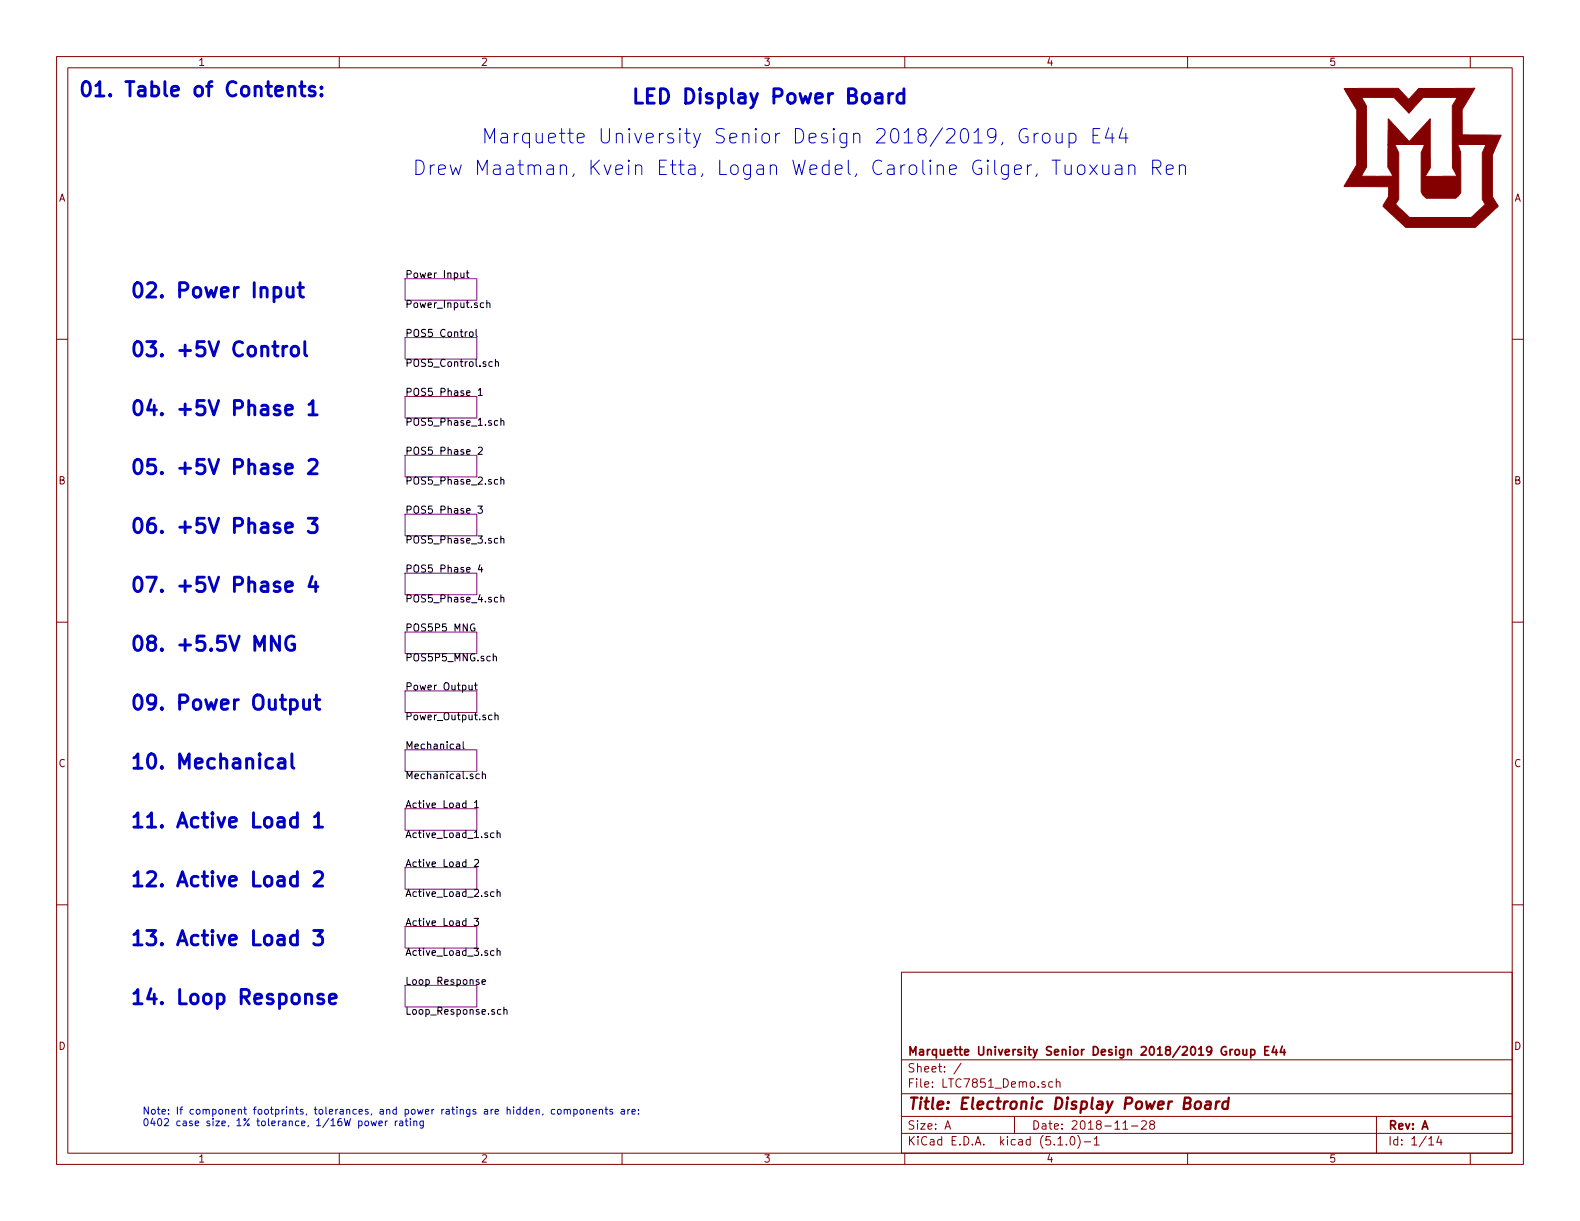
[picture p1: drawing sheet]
<svg xmlns="http://www.w3.org/2000/svg" width="279mm" height="216mm" viewBox="0 0 279 216" stroke-linecap="round" stroke-linejoin="round" font-family="sans-serif">
<g fill="none" stroke="#840000" stroke-width=".18">
<path d="M10 10h259.4v195.9h-259.4zM12 12h255.4v191.9h-255.4zM60 10v2M110 10v2M160 10v2M210 10v2M260 10v2M10 60h2M267.4 60h2M10 110h2M267.4 110h2M10 160h2"/>
<path d="M267.4 160h2M159.4 171.9h108v32h-108zM159.4 197.4h108M159.4 193.4h108M159.4 187.4h108M167.1 199.7l.5-1.5 .5 1.5M167.2 199.2h.8M170 188l-1.3 1.9M179.4 197.4v3M184.8 191.3a.37 .37 0 0 0-.6 .2l.1 .2 .5 .1 .1 .2-.2 .3-.5-.1M186.2 191.3h-.5l-.3 .2 .2 .7h.6M186.8 191.4l.1-.1a.37 .37 0 0 1 .6 .2v.8"/>
<path d="M186.8 190.8v1.5M198.6 199.7h.8M200.1 199.1h1.1M201.9 198.3l.2-.1h.3l.3 .1v.3v.2l-.9 .9h.9M203.6 198.8l-.3-.3 .1-.2 .2-.1h.4l.2 .3-.1 .2-.6 .2a.48 .48 0 0 0-.1 .6l.2 .2 .5-.2a.48 .48 0 0 0-.1-.6l-.1-.1M243.4 197.4v6.5M60 203.9v2M110 203.9v2M159.4 200.4h108M160 203.9v2M187.1 202.5h.8M188.6 202.3v.2"/>
<path d="M189.4 201.1l.3-.1a.94 .94 0 0 1 0 1.5 .82 .82 0 0 1-.3-1.4zM190.6 200.8a1.71 1.71 0 0 1 0 2.2M191.7 201.9h1.2M193.5 201.4l.4-.4v1.5M193.5 202.5h.9M210 203.9v2M252.7 201.4l.4-.4v1.5M252.7 202.5h.8M254.5 200.9l-.4 1.1h.9M254.8 201.5v1M260 203.9v2"/>
</g>
<path d="M211.5 194.9a.54 .54 0 0 1 .5-.1 .54 .54 0 0 1 .4 .3l-.1 .6a.56 .56 0 0 1-.5 .4 .56 .56 0 0 1-.5-.4zM213.3 194.8h.7v1.3M214.1 195.2l-.7 .1a.4 .4 0 0 0-.3 .4 .4 .4 0 0 0 .2 .4l.7-.1M215.1 194.8l-.2 1.3M215.7 194.8a.54 .54 0 0 0-.6 .3M217.2 194.8a.68 .68 0 0 0-1 .3v.8l.3 .2 .5-.1M217.3 194.1l-.3 2" fill="none" stroke="#840000" stroke-width=".41"/>
<path d="M218 185.6l-.5 .3M218.5 185.7l.2-.1 .4 .1v.7l-.2 .2-.4-.2zM219.8 185.6v.8a.37 .37 0 0 0 .6 0M220.4 185.6v1M221.2 185.6h.4l.3 .3-.1 .5-.2 .2-.4-.1M221.2 185.6v1.5M223.7 185.8h.5M224.4 185.1h-.7v1.5h.7M225.3 185l-.4 1.1h1M225.7 185.6v1M226.7 185l-.3 1.1h.9M227.1 185.6v1" fill="none" stroke="#840000" stroke-width=".3"/>
<g fill="none" stroke="#840084" stroke-width=".18">
<path d="M71.6 49.3h12.7v3.8h-12.7zM71.6 59.7h12.7v3.8h-12.7zM71.6 70.1h12.7v3.8h-12.7zM71.6 80.5h12.7v3.8h-12.7zM71.6 90.9h12.7v3.8h-12.7zM71.6 101.3h12.7v3.9h-12.7zM71.6 111.8h12.7v3.8h-12.7zM71.6 122.2h12.7v3.8h-12.7zM71.6 132.6h12.7v3.8h-12.7zM71.6 143h12.7v3.8h-12.7zM71.6 153.4h12.7v3.8h-12.7zM71.6 163.8h12.7v3.8h-12.7z"/>
<path d="M71.6 174.2h12.7v3.9h-12.7z"/>
</g>
<g fill="none" stroke="#000" stroke-width=".18">
<path d="M81.5 48.3l.1 .7 .3 .1 .1-.1M82 48.3v.8M82.4 48.3h.5M82.6 47.8v1.1l.3 .2M83.1 58.7h.3l.2 .1 .1 .5-.2 .2h-.3l-.1-.1-.1-.5zM84.2 58.2v1.1l.2 .2M85.5 53.6l-.3-.1-.3 .3 .2 .5h.4M86.1 53.7l.2-.2 .3 .1v.8M86.1 53.1v1.3M84.6 69l.3-.3v1.2M84.6 79.2l.5-.1 .2 .3-.1 .2-.7 .7h.8M84.6 69.9h.7"/>
<path d="M87 64h-.3l-.3 .2 .2 .5h.4M87.6 64.1l.2-.1h.3v.8M87.6 63.5v1.3M88.6 74.5l.1-.1h.4v.8M88.6 73.9v1.3M84.5 89.5h.8l-.4 .5 .3 .1v.5l-.1 .2-.6-.2M84.9 99.8l-.3 .9h.8M88.6 84.9l.1-.1h.4v.8M88.6 95.3l.1-.1 .4 .1v.7M88.6 84.4v1.2M88.6 94.8v1.2M83.9 110.4a.59 .59 0 0 0-.7 .6 .59 .59 0 0 0 .7 .5l.1-.5h-.3"/>
<path d="M85.2 100.3v.9M87.2 116.2l.2-.2 .3 .1 .1 .8M88.6 105.7l.1-.1 .4 .1v.8M88.6 105.2v1.3M80.8 131.6h.5v.8M81.3 131.9h-.4l-.2 .2 .2 .3h.4M81.9 131.1v1.1l.2 .2M82.9 121.2l.1 .7 .3 .1 .2-.1M83.5 121.2v.8M83.9 121.2h.5M84.1 120.7v1.1l.3 .2M84.8 136.9h-.4l-.2 .2 .1 .5h.5"/>
<path d="M85.3 137l.2-.1h.3l.1 .8M85.3 136.4v1.3M87 126.5l-.4-.1-.2 .3 .1 .5h.5M87.5 126.6l.2-.2 .3 .1 .1 .8M87.5 126v1.3M83.9 141.9l.4-.3v1.2M83.9 152.1l.5-.1 .2 .3v.2l-.8 .7h.8M83.9 142.8h.7M87.4 147.3h-.4l-.3 .2 .2 .6h.5M87.4 157.7h-.4l-.3 .2 .2 .6h.5M87.9 147.4l.2-.1h.3v.8M87.9 157.8l.2-.1h.3v.8"/>
<path d="M87.9 146.8v1.3M87.9 157.3v1.2M83.8 162.4h.8l-.4 .5 .4 .1v.5l-.2 .2-.6-.2M84.7 173.3l-.3-.1-.2 .2 .1 .2 .4 .1v.3h-.5M85.2 173.6l.7-.1-.1-.2-.4-.1-.2 .2 .1 .6h.5M87.4 168.1h-.4l-.3 .2 .2 .6h.5M87.9 168.2l.2-.1h.3v.8M87.9 167.7v1.2M88.6 178.6l-.4-.1-.2 .2 .1 .6h.5M89.1 178.6l.2-.1 .3 .1 .1 .7M89.1 178.1v1.2"/>
</g>
<g fill="none" stroke="#0000c2" stroke-width=".51">
<path d="M51.1 15.5a.63 .63 0 0 1 1 .1v1.4M53 15.3h.9M53.3 14.4v2.2l.2 .2 .4 .2M55.7 15.4a.62 .62 0 0 0-1 .2l.1 .4 .9 .2 .1 .3-.1 .3-.3 .2-.7-.2M56.8 16.7l.2 .1-.2 .2-.1-.2 .1-.1v.3M56.8 15.4l.2 .1-.2 .1-.1-.1 .1-.1v.2M154.9 16.7l.2-.2 .8 .2 .1 .2v1.3M156 17.1l-.3 .2h-.6a.5 .5 0 0 0-.4 .5 .5 .5 0 0 0 .4 .4h.6l.3-.1M157.2 16.5v1.7M157.9 16.5a.69 .69 0 0 0-.7 .5M159.8 16.7l-.7-.2-.5 .5v.8l.3 .3 .2 .1 .7-.1M159.8 15.7v2.5"/>
<path d="M50.7 50.8v1.3l.2 .3a.66 .66 0 0 0 .9-.1M51.8 50.8v1.7M52.7 50.8h1M53.1 50v2.1l.1 .3 .5 .1M50 61.2v1.7M50.5 72.5l1.2-.2-.1-.5-.7-.1-.3 .1-.1 .2 .1 1.2 .3 .2 .7-.2M50.7 61.2a.64 .64 0 0 0-.7 .5M51.7 61.4a.69 .69 0 0 1 1.1 .3v.8a.68 .68 0 0 1-.7 .5 .68 .68 0 0 1-.6-.5v-.8zM53.9 60.4v2.2l.4 .3M54.6 71.5l.3-.1 .4-.6v2.6M54.6 73.4h1.5M50.5 82.9l1.2-.2-.1-.5-.7-.1-.3 .1-.1 .2 .1 1.2 .3 .2 .7-.2"/>
<path d="M50.5 93.3l1.2-.2-.1-.5-.7-.1-.3 .1-.1 .2 .1 1.3 .3 .1 .7-.1M54.5 91.6h1.6l-.9 1a.73 .73 0 0 1 .9 .5v.6l-.5 .5h-.7l-.4-.3M54.6 81.5l.4-.3h.6a.64 .64 0 0 1 .5 .7l-.1 .4-1.5 1.5h1.6M49.4 112.5v2.5l-1.4-2.5v2.5M50.5 103.7l1.2-.2-.1-.5-.7-.1-.3 .1-.1 .3 .1 1.2 .3 .1 .7-.1M52 112.6a1.04 1.04 0 0 0-1.2 .2 1.04 1.04 0 0 0-.3 1.1 .95 .95 0 0 0 .5 1 .95 .95 0 0 0 1.1-.1v-.9h-.5M55.2 101.9l-.6 1.8h1.6M55.8 102.9v1.7M49.3 134.3l.3-.2 .7 .2 .1 .2v1.3M50.4 134.7l-.8 .2a.49 .49 0 0 0-.4 .5 .49 .49 0 0 0 .4 .4l.8-.1M51.6 133.3v2.2l.1 .2 .3 .1M53.7 123.7l.1 1.6a.66 .66 0 0 0 .9-.1"/>
<path d="M54.7 123.7v1.7M55.6 123.7h1M56 122.9v2.1l.1 .3 .5 .1M52.6 144.7l-.8-.1-.4 .4v.8l.2 .3 .2 .2 .8-.2M52.6 143.7v2.6M55.6 144.4l.2-.1 .5-.6v2.6M55.6 154.4l.4-.3h.6a.64 .64 0 0 1 .4 .7l-.1 .4-1.4 1.5h1.5M55.6 146.3h1.4M55.5 164.5h1.5l-.8 1a.72 .72 0 0 1 .8 .5v.6l-.4 .5h-.8l-.3-.3M57.2 175.9a.62 .62 0 0 0-1 .2l.1 .4 .9 .3 .1 .2-.1 .4-.3 .1-.7-.1M58.2 176.6l1.3-.2-.2-.5-.7-.1-.4 .3v1l.2 .3 .2 .1 .7-.1"/>
</g>
<g fill="none" stroke="#0000c2" stroke-width=".18">
<path d="M181.7 22.9a.98 .98 0 0 0-1 0 .98 .98 0 0 0-.5 .9 1.09 1.09 0 0 0 .3 1.2 1.09 1.09 0 0 0 1.2 .1l.1-.9h-.5M182.9 23.6v1.7M183.6 23.6a.69 .69 0 0 0-.7 .5M184.5 23.8a.69 .69 0 0 1 .6-.2 .69 .69 0 0 1 .6 .5v.7a.7 .7 0 0 1-.7 .5 .7 .7 0 0 1-.7-.5v-.7zM186.8 23.6l.1 1.5a.66 .66 0 0 0 .9-.1M187.8 23.6v1.7M188.3 29.2v1.3l.2 .2a.66 .66 0 0 0 .9-.1M189.1 23.7l.7-.1 .5 .5v.7l-.3 .3-.2 .2-.7-.2M189.1 23.6v2.5M189.4 29.2v1.7M190.7 29.4a.67 .67 0 0 1 .6-.3 .67 .67 0 0 1 .5 .5v.8a.68 .68 0 0 1-.6 .5 .68 .68 0 0 1-.7-.5v-.8zM192.7 29.2l1.3 1.7"/>
<path d="M193.3 23.9h.8M194 29.2l-1.3 1.7M194.5 22.7h-1.2v2.6h1.2M195 29.2v1.3l.1 .2a.66 .66 0 0 0 1-.1M196.1 22.6l-.6 1.8h1.5M196.1 29.2v1.7M196.7 23.6v1.7M197.3 29.3l.2-.1 .8 .1 .1 .2v1.4M198.4 29.8l-.3 .1h-.6a.5 .5 0 0 0-.3 .5 .5 .5 0 0 0 .3 .5h.6l.3-.2M198.5 22.6l-.6 1.8h1.6M199.1 23.6v1.7M199.6 29.4a.63 .63 0 0 1 1.1 .1v1.4"/>
<path d="M199.6 29.2v1.7M203.8 29.6h1a.68 .68 0 0 0 .5-.6 .68 .68 0 0 0-.5-.7h-1v2.6M204.4 29.6l.9 1.3M206.2 30l1.3-.2-.2-.5-.7-.1-.4 .3v1l.2 .2 .2 .2 .7-.2M208.6 29.4a.61 .61 0 0 1 1 .1v1.4M208.6 29.2v1.7M64.6 198.3l.3-.1 .2 .1v.7l-.3 .1-.3-.3zM65.6 198.2l.3 .9 .2-.6 .2 .6 .3-.9M67 198.6l.6-.1-.1-.2-.3-.1-.2 .2 .1 .6h.4M68.1 198.2v.9M68.5 198.2l-.4 .3M69.9 198.2v.9"/>
<path d="M70.3 198.2l-.4 .3M70.7 198.3h.5v.8M71.2 198.5l-.4 .1-.2 .2 .1 .2h.5M71.7 198.2h.4M71.8 197.8v1.1l.3 .2M72.6 198.2v.9M73.2 198.3l.2-.1 .3 .1v.8M73.2 198.2v.9M74.9 198.2l-.1 1.2-.2 .1-.3-.1M74.9 198.3l-.4-.1-.3 .3 .2 .5h.5M96 197l-.1 .2M98.1 196.2h-.4l-.2 .2 .1 .6h.5"/>
<path d="M98.7 196.2h.3l.2 .2-.1 .6h-.3l-.2-.1zM99.8 196.3l.1-.1h.4v.8M99.8 196.2v.8M100.3 196.3l.2-.1h.3l.1 .8M101.5 196.2h.3l.3 .2-.1 .6h-.5M101.5 196.2v1.2M102.7 196.2h.3l.2 .1v.5l-.1 .2h-.3l-.2-.1zM103.8 196.3l.2-.1h.2l.1 .8M103.8 196.2v.8M104.9 196.6l.6-.1-.1-.3h-.4l-.1 .1v.7h.5M106 196.3l.2-.1h.3l.1 .8M106 196.2v.8"/>
<path d="M107 196.2h.5M107.2 195.7v1.1l.3 .2M108.3 196.2h-.3l-.2 .1 .1 .2 .4 .1v.4h-.5M109.9 196.2h.5v.8M110.4 196.5h-.4l-.2 .2 .1 .3h.5M111 196.2v.8M111.4 196.2l-.4 .2M111.8 196.6l.5-.1v-.3h-.4l-.1 .1v.7h.5M112.9 196.9v.1M112.9 196.2v.1"/>
</g>
<path d="M237.7 15.6h9.6l1.8 2 1.8-2h9.9l-2.3 3.8 .1 4.5h6.9l-1.6 3.5v7.4l1 1.6-4 3.8h-12.3l-4-3.8 .9-1.6 .1-1.8h-7.9l1.1-1.9h7.5l-.9-1.6v-3.9h1.3l.6 1.4v8.3l-.5 .8 2.5 2.4h10.9l2.5-2.4-.6-.8v-8.3l.7-1.4h-5l.5 1.3v7.1l-.9 1.1h-5.2l-.7-.7-.2-.5v-6.9l.6-1.4h-6.5l.1-4.6 3.7 4 3.7-4v8.7l-.9 1.5 5.7-.1-.9-1.4v-11l.9-1.5h-6l-2.6 2.8-2.6-2.8h-5.7l.8 1.5 .1 10.8-1 1.6h-1.9l1.1-1.9v-9.8z" fill="#840000" stroke="#840000" stroke-width=".18"/>
<g font-size="3.5" fill="#0000c2">
<text x="13.7" y="17.1">01. Table of Contents:</text>
<text x="111.5" y="18.4">LED Display Power Board</text>
<text x="85.1" y="25.4">Marquette University Senior Design 2018/2019, Group E44</text>
<text x="72.9" y="31">Drew Maatman, Kvein Etta, Logan Wedel, Caroline Gilger, Tuoxuan Ren</text>
<text x="22.9" y="52.7">02. Power Input</text>
<text x="22.9" y="63.1">03. +5V Control</text>
<text x="22.9" y="73.5">04. +5V Phase 1</text>
<text x="22.9" y="83.9">05. +5V Phase 2</text>
<text x="22.9" y="94.3">06. +5V Phase 3</text>
<text x="22.9" y="104.7">07. +5V Phase 4</text>
<text x="22.9" y="115.1">08. +5.5V MNG</text>
<text x="22.9" y="125.6">09. Power Output</text>
<text x="22.9" y="136">10. Mechanical</text>
<text x="22.9" y="146.4">11. Active Load 1</text>
<text x="22.9" y="156.8">12. Active Load 2</text>
<text x="22.9" y="167.2">13. Active Load 3</text>
<text x="22.9" y="177.6">14. Loop Response</text>
</g>
<text font-size="2.8" fill="#840000" x="160.4" y="196.2">Title: Electronic Display Power Board</text>
<g font-size="2.1" fill="#840000">
<text x="160.4" y="189.6">Sheet: /</text>
<text x="160.4" y="186.6">Marquette University Senior Design 2018/2019 Group E44</text>
<text x="160.4" y="192.3">File: LTC7851_Demo.sch</text>
<text x="160.4" y="202.5">KiCad E.D.A. kicad (5.1.0)-1</text>
<text x="160.4" y="199.7">Size: A</text>
<text x="182.4" y="199.7">Date: 2018-11-28</text>
<text x="245.4" y="199.7">Rev: A</text>
<text x="245.4" y="202.5">Id: 1/14</text>
</g>
<g font-size="1.8" fill="#840000">
<text x="35" y="11.6">1</text>
<text x="85" y="11.6">2</text>
<text x="135" y="11.6">3</text>
<text x="185" y="11.6">4</text>
<text x="235" y="11.6">5</text>
<text x="10.4" y="35.6">A</text>
<text x="267.8" y="35.6">A</text>
<text x="10.4" y="85.6">B</text>
<text x="267.8" y="85.6">B</text>
<text x="10.4" y="135.6">C</text>
<text x="267.8" y="135.6">C</text>
<text x="10.4" y="185.6">D</text>
<text x="267.8" y="185.6">D</text>
<text x="35" y="205.5">1</text>
<text x="85" y="205.5">2</text>
<text x="135" y="205.5">3</text>
<text x="185" y="205.5">4</text>
<text x="235" y="205.5">5</text>
</g>
<g font-size="1.8">
<text x="71.6" y="49.2">Power Input</text>
<text x="71.6" y="54.5">Power_Input.sch</text>
<text x="71.6" y="59.6">POS5 Control</text>
<text x="71.6" y="64.9">POS5_Control.sch</text>
<text x="71.6" y="70">POS5 Phase 1</text>
<text x="71.6" y="75.3">POS5_Phase_1.sch</text>
<text x="71.6" y="80.4">POS5 Phase 2</text>
<text x="71.6" y="85.7">POS5_Phase_2.sch</text>
<text x="71.6" y="90.8">POS5 Phase 3</text>
<text x="71.6" y="96.1">POS5_Phase_3.sch</text>
<text x="71.6" y="101.2">POS5 Phase 4</text>
<text x="71.6" y="106.5">POS5_Phase_4.sch</text>
<text x="71.6" y="111.7">POS5P5 MNG</text>
<text x="71.6" y="116.9">POS5P5_MNG.sch</text>
<text x="71.6" y="122.1">Power Output</text>
<text x="71.6" y="127.4">Power_Output.sch</text>
<text x="71.6" y="132.5">Mechanical</text>
<text x="71.6" y="137.8">Mechanical.sch</text>
<text x="71.6" y="142.9">Active Load 1</text>
<text x="71.6" y="148.2">Active_Load_1.sch</text>
<text x="71.6" y="153.3">Active Load 2</text>
<text x="71.6" y="158.6">Active_Load_2.sch</text>
<text x="71.6" y="163.7">Active Load 3</text>
<text x="71.6" y="169">Active_Load_3.sch</text>
<text x="71.6" y="174.1">Loop Response</text>
<text x="71.6" y="179.4">Loop_Response.sch</text>
</g>
<g font-size="1.8" fill="#0000c2">
<text x="25.1" y="197.1">Note: If component footprints, tolerances, and power ratings are hidden, components are:</text>
<text x="25.1" y="199.1">0402 case size, 1% tolerance, 1/16W power rating</text>
</g>
</svg>
